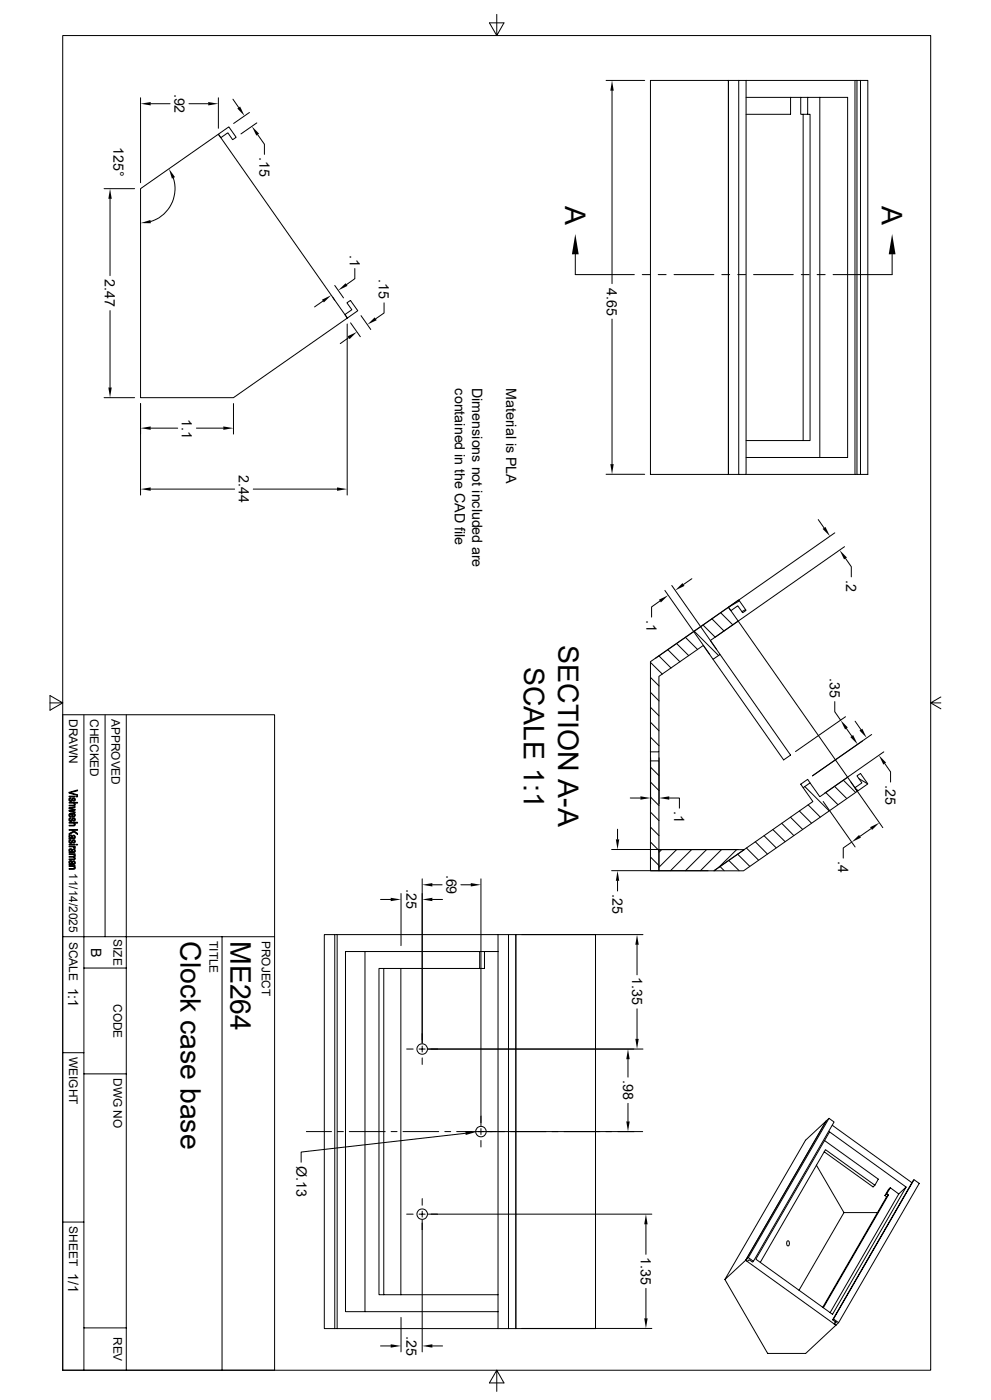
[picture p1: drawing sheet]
<svg xmlns="http://www.w3.org/2000/svg" width="297mm" height="420mm" viewBox="0 0 297 420" stroke-linecap="round" stroke-linejoin="round" font-family="sans-serif">
<g fill="none" stroke="#000" stroke-width=".3">
<path d="M18.8 10.7h260.1v400.4h-260.1zM148.9 4.3v6.4l2.1-3.8h-4.3l2.2 3.8M42.1 29.3v25.5M45.2 31.1h5.8M56.6 31.1h5.8M65.4 29.3v9.2M69.8 29.8l1.7 2.5M74.8 33.7l-4.8 3.3M77 36.9l-4.8 3.3M181.7 24.1h11.5M183.4 27.2v57.9M194.9 24.1h23.4v118.2h-23.4z"/>
<path d="M221.4 24.1h2.2v118.2h-2.2zM221.4 24.1h-3.1v118.2h3.1M223.6 29.2h30.4v108h-30.4M223.6 24.1h32.6M236.9 29.2v5.1h-13.3M240 29.2v5.1h2.1v-5.1M240.7 34.3v97.9M242.1 34.3h.7v97.9h-19.2M245.7 29.2v108M256.8 24.1h1.1v118.2h-1.1zM256.8 24.1h-.6v118.2h.6M257.9 24.1h2.2v118.2h-2.2"/>
<path d="M31.2 56.6h9.1M33 59.6v23.1M42.1 56.6l23.3-16.3 38.7 55.1-34.1 23.9h-27.9zM51.9 53.4a10.3 10.3 0 0 1-6.8 13.1M65.4 40.3l3.2-2.2 2.2 3.1-1.1 .7-1.4-2.1-2.1 1.5zM77.2 40.4l2 2.9v3M172.4 76.3v6.1h17.7M267.4 76.3v6.1h-17.7M33 93.2v23M96.8 90.3l-2.5 1.8M99.7 89.2l.6 .8M100.3 85.6l2.7 3.8"/>
<path d="M104 90.8l1-.7 2.2 3.1-3.1 2.2-.7-1 2.1-1.5zM104.1 97.2v51.3M105.1 96.9l2.9 4.1M106.3 80.6v3l-2.5 1.8M108.2 94.7l2.9 4.1M115.1 90.8v3.1l-2.5 1.7M183.4 95.7v43.5M192.5 82.4h2.4M197.3 82.4h2.3M202 82.4h12M216.3 82.4h2.4M221.1 82.4h2.4"/>
<path d="M225.8 82.4h11.9M240.2 82.4h2.3M244.9 82.4h2.4M31.2 119.3h9.1M104.5 101.3l-2.5 1.8M42.1 121.1v27.4M45.2 128.4h8.1M58.9 128.4h8M70 121.1v9.1M45.2 146.7h25.1M75.9 146.7h25.1M181.7 142.3h11.5"/>
<path d="M223.6 142.3h32.6M245.2 155.9l1.8 2.5M250.2 159.9l-53.7 37.6M199.3 177.1l13.4 19.2M201.3 175.6l13.5 19.3M207.3 173.6l-2.4 1.7M253.1 164l-38.8 27.1-3.6-3.6M253.4 167.5l1.7 2.5v3.1M194.9 198.5l23.4-16.3 2.9 4.1-8.3 5.9 2.9 4.1-2.1 1.5-2.9-4.2-13.3 9.3v22.7h-2.6zM195 198.8l3.5 3.4M197.5 196.8l3.6 3.6M197.8 180.3l-2.5 1.8v3"/>
<path d="M200.2 194.9l3.6 3.6M202.8 193l3.6 3.7M205.4 191.2l3.7 3.7M208.1 189.4l7.2 7.2M213.4 185.6l3.6 3.7M215.8 196.3l21.1 30.2-2 1.5-21.2-30.2M216 183.8l3.6 3.7M218.3 182.2l3.1-2.2 2.2 3.1-1 .7-1.5-2.1-2.1 1.5zM221.2 186.3l32.8 46.9M221.6 180.3l-3.3 1.9M223.4 182.9l-1.1 .6M15 210.9h3.8l-3.8-2.2v4.4l3.8-2.2"/>
<path d="M18.8 214.4h63.5v196.7h-63.5zM25.1 214.4v196.7M31.5 214.4v66.6M37.8 214.4v196.7M195 203.2l2.5 2.6M195 207.7l2.5 2.6M195 212.2l2.5 2.6M195 216.7l2.5 2.5M250.2 210.5v3l1.7 2.5M253.4 215l-15 10.5M253.7 218.5l1.6 2.3M256.3 216.4l1.7 2.5"/>
<path d="M278.9 210.9l3.1 1.7M282 209.1l-3.1 1.8h3.1M188.9 239.4h3M194.9 228.3h2.6v32.9h-2.6zM194.9 225.6v2.7M195 221.2l2.5 2.5M195 230.2l2.5 2.5M195 234.7l2.5 2.5M195 239.1l2.5 2.6M195 227.3v13.9M197.5 225.6v2.7M197.5 227.3v13.9"/>
<path d="M200.6 239.4h3v3M241.2 235.9l7.3 7.3M242.8 234.9l-.7-1.1-2.1 1.4 .7 1.1M247.5 237.7l3.6 3.7M250.1 235.9l3.6 3.6M252.8 234.1l3.6 3.6M255 234.6l9.6 13.7M256.5 236.8l.7 .4M256.8 232.7l1.1-.7 2.2 3.2-3.1 2.2-.8-1.1 2.1-1.4zM257.4 233.6l2.6 1.5M261.2 220.3l-17.7 12.4 15-10.4M264.9 225.6l-17.8 12.4"/>
<path d="M265.2 229.1l1.7 2.5v3M183.3 254.8h38M185.1 248.8v3M195 243.7l2.5 2.5M195 248.2l2.5 2.5M195 252.6l2.5 2.6M195 257.1l2.5 2.6M197.5 254.9h25.6l-9.1 6.3h-16.5zM198.3 254.8l-.8 .9M202.8 254.8l-5.3 5.3M207.3 254.8l-6.3 6.4M211.8 254.8l-6.4 6.4"/>
<path d="M215.8 259.9l1.2 1.3M216.3 254.8l-6.4 6.4M218.4 258.1l3.1 3.1M220.8 254.8l-5.3 5.3M221.1 256.2l3.6 3.7M223.7 254.4l3.6 3.6M226.4 252.5l3.6 3.7M229 250.7l3.6 3.6M231.6 248.8l3.7 3.7M234.3 247l3.6 3.7M236.9 245.2l3.6 3.6M239.6 243.3l3.6 3.6"/>
<path d="M242.2 241.4l3.6 3.7M246.7 240.5l9.6 13.6M255.2 252.6l-2.5 1.8v3M261.1 248.6l-3.4 2.3M114 269.8h3.1M120.2 268.1v15.6M126.5 263.7v49.2M129.6 269.8h3M129.6 265.4h2.9M138.1 265.4h3M144.1 263.7v74M183.3 261.2h28.9"/>
<path d="M185.1 264.2v3.1M214 261.2l29.6-20.7-2.9-4.2 2.1-1.4 2.9 4.1 8.3-5.8 3 4.2-34.2 23.8zM18.8 281h63.5M25.1 290.4h12.7M66.5 281v130.1M97.2 280.4h3.1v118.2h-3.1zM100.3 280.4h.7v118.2M109.4 285.5v108M115 290.5v97.9M120.1 290.5v97.9M143.8 285.5v5h1.4v-5M143.8 290.5h-30.2v97.9h35.7"/>
<path d="M149.3 285.5h-45.8v108h45.8M149.3 280.4v118.2h-48.3M152.4 280.4h2.2v118.2h-2.2zM152.4 280.4h-51.4M154.6 280.4h23.9v118.2h-23.9zM156.3 280.4h36.4M190.9 283.4v9M18.8 315.8h6.3M121.9 314.7h1.9M125.6 314.7h1.8M126.5 313.8v1.8M126.5 317.4v1.9"/>
<path d="M128.3 314.7h64.4M188.2 317.8v5.3M190.9 302.6v9.1M25.1 322.2h12.7M91.8 339.5h7.6M101.1 339.5h1.8M104.7 339.5h10.7M117.2 339.5h1.8M120.8 339.5h10.7M133.3 339.5h1.8M136.9 339.5h55.7M139.5 340l-49.2 5.6v3.1"/>
<path d="M144.1 338.6v1.8M188.2 331v5.4M248.5 335.5l-.9 .8-24.1 41.8 .8-.8M248.5 335.5l1.5 1.1-24.2 41.8-1.5-1.1zM249.4 337.6l23.9 17.2M126.5 359.6v2M144.1 342.1v2M244.7 349.5l8.2 14.3M247.1 342.1l16.1 11.6-1 1.9-.5 .5-14.7-10.6M262.2 355.6l-14.8-10.7-19.5 33.8M265.2 358.6l.5 .4-19.1 33.2M265.8 358.1l.5 .4-19.5 33.8"/>
<path d="M266.3 358.5l-.6 .5M269.4 358.2l-20.6 35.6M271.6 356.1l-22.1 38.2-23-16.6 22.1-38.1 23 16.5-2.2 2.1-2.6-1.9-.5 .5-1.1 1.8 .6-.5 1-1.8M273.9 353.9l1.6 1.1-24.2 41.8-.8 .8M273.9 353.9l-24.3 42zM18.8 366.6h6.3M121.9 364.2h1.9M125.6 364.2h1.8M126.5 363.3v1.8M126.5 366v39.6M128.3 364.2h67.1M193.6 367.3v9"/>
<path d="M225.8 378.4l-.2 .2-1.1-.7-.5 .5-.5-.3 27 19.5M236 372.3a.68 .68 0 0 1 .7 .4 .68 .68 0 0 1-.2 .8l-.1 .2a.68 .68 0 0 1-.7-.4 .68 .68 0 0 1 .1-.8zM263 363.8h-10.1l-13.4 23.3M25.1 398.4h12.7M100.3 398.6h.7M120.2 395.2v10.4M149.3 398.6h3.1M156.3 398.5h39.1M193.6 386.5v9M217.3 383.8l6.2-5.7 24.1-41.8-6.2 5.8-24.1 41.7 12.8 22.2h11.4l9-8.4M249.6 395.9l1 .8-.6 .5 .4-.7M249.8 395.7l1.5 1.1"/>
<path d="M250 397.2l.5 .4M114 403.8h3.1M129.6 403.8h3M148.9 411.1l-2.2 3.8h4.3l-2.1-3.8v6.3"/>
<circle cx="126.6" cy="314.7" r="1.57"/>
<circle cx="144.2" cy="339.5" r="1.57"/>
<circle cx="126.6" cy="364.2" r="1.57"/>
</g>
<g fill="#000" stroke="#000" stroke-width=".3">
<path d="M20.9 239.4l.4-.1v.3l-.4 .3z" fill-rule="evenodd"/>
<path d="M20.8 239.5l.1 .4a.33 .33 0 0 0 .4 .3 .33 .33 0 0 0 .2-.5l.6-.3h.2v.5a.29 .29 0 0 0-.4-.3 .29 .29 0 0 0-.1 .4l-.3 .4h-.6l-.2-.3z" fill-rule="evenodd"/>
<path d="M20.7 238.8h1.8v.3h-1.8z" fill-rule="evenodd"/>
<path d="M22.3 239.4l.3 .3a.35 .35 0 0 1-.1 .5 .35 .35 0 0 1-.5 0l.3-.3z" fill-rule="evenodd"/>
<path d="M20.7 237.7l2.5 .7v.2l-2.5-.7z" fill-rule="evenodd"/>
<path d="M20.7 237.7l2.5-.7v.2l-2.2 .6z" fill-rule="evenodd"/>
<path d="M22.9 238.8h.3v.3h-.3z" fill-rule="evenodd"/>
<path d="M20.9 251v.4z" fill-rule="evenodd"/>
<path d="M20.9 255.1v.5z" fill-rule="evenodd"/>
<path d="M20.9 258.7v.4z" fill-rule="evenodd"/>
<path d="M20.7 244.2l.2-.1v.5l.4 .3v.2l-.6-.3z" fill-rule="evenodd"/>
<path d="M20.9 245.4l.4-.1v.2l-.4 .4z" fill-rule="evenodd"/>
<path d="M20.9 252l.4-.1v.2l-.4 .4z" fill-rule="evenodd"/>
<path d="M20.8 250.6h.7v.7a.37 .37 0 0 0-.1-.5 .37 .37 0 0 0-.5 .2v.4l-.2-.3z" fill-rule="evenodd"/>
<path d="M20.8 254.7h.7v.7a.38 .38 0 0 0-.1-.5 .38 .38 0 0 0-.5 .2v.4l-.2-.2z" fill-rule="evenodd"/>
<path d="M20.7 258.4l.8-.1 .1 .8-.1-.1a.36 .36 0 0 0-.2-.5 .36 .36 0 0 0-.4 .2v.4z" fill-rule="evenodd"/>
<path d="M20.7 250.1l1.3-.7 .2 .2-1.5 .8z" fill-rule="evenodd"/>
<path d="M20.9 244.1l1.1-.2 .3 .2v.4l-.5-.4v1l-.3 .1v-1.1l-.5 .2-.1 .3z" fill-rule="evenodd"/>
<path d="M20.8 245.5l.1 .4a.34 .34 0 0 0 .5 .3 .34 .34 0 0 0 .1-.5l.7-.3 .1 .5a.29 .29 0 0 0-.3-.3 .29 .29 0 0 0-.2 .4 .57 .57 0 0 1-.9 .4 .57 .57 0 0 1-.1-.9z" fill-rule="evenodd"/>
<path d="M22 250.5l.3 .1v.5z" fill-rule="evenodd"/>
<path d="M20.8 252.1l.1 .4a.31 .31 0 0 0 .4 .3 .31 .31 0 0 0 .2-.5l.3-.3 .4-.1 .1 .5a.33 .33 0 0 0-.4-.2 .33 .33 0 0 0-.2 .5l-.3 .3-.5-.1-.2-.3z" fill-rule="evenodd"/>
<path d="M22 254.6l.3 .2v.4l-.3-.3z" fill-rule="evenodd"/>
<path d="M20.7 256.9l1.5-.1 .1 .7-.4-.4h-1.2z" fill-rule="evenodd"/>
<path d="M22 258.2l.3 .1v.5z" fill-rule="evenodd"/>
<path d="M22.3 256.3v.4z" fill-rule="evenodd"/>
<path d="M22.3 259.9v.4z" fill-rule="evenodd"/>
<path d="M20.7 242.4l1.8-.4v.2l-1.4 .3z" fill-rule="evenodd"/>
<path d="M20.7 243.1l1.4-.2 .4 .1-1.4 .2z" fill-rule="evenodd"/>
<path d="M20.7 243.1l1.8 .5v.2l-1.8-.4z" fill-rule="evenodd"/>
<path d="M20.7 253.3h1.8v.2h-1.8z" fill-rule="evenodd"/>
<path d="M20.7 242.4l1.8 .4v.2l-1.8-.4z" fill-rule="evenodd"/>
<path d="M20.7 253.8h1.8v.2h-.3v.3l-.4-.3h-1.1z" fill-rule="evenodd"/>
<path d="M20.7 256.1h1.8v.2h-.2v.2l-1.6-.2z" fill-rule="evenodd"/>
<path d="M20.7 259.7h1.8v.2h-.2v.2l-1.6-.2z" fill-rule="evenodd"/>
<path d="M20.7 241.6l1.4-.1 .2-.6 .3 .3-.4 .6h-1.5z" fill-rule="evenodd"/>
<path d="M21.8 244.1v.8l.5-.2v-.6l.2 .1 .1 .4-.3 .4-.5 .1z" fill-rule="evenodd"/>
<path d="M22.3 245.4l.3 .6-.5 .4z" fill-rule="evenodd"/>
<path d="M20.7 247.6l1.4-.1 .2-.6 .3 .3-.5 .6h-1.4z" fill-rule="evenodd"/>
<path d="M20.9 251.1l.7 .3v-.7l.1 .1a.34 .34 0 0 0 .1 .6 .34 .34 0 0 0 .5-.3v-.5l.3 .4-.2 .5-1.7 .2z" fill-rule="evenodd"/>
<path d="M22.3 252l.3 .6-.5 .3z" fill-rule="evenodd"/>
<path d="M22.2 254l.4 .3-.1 .3-.3-.1z" fill-rule="evenodd"/>
<path d="M20.9 255.3l.7 .2v-.7l.1 .2a.34 .34 0 0 0 .1 .5 .34 .34 0 0 0 .5-.3l.1-.4 .2 .3-.2 .6-1.7 .1z" fill-rule="evenodd"/>
<path d="M20.7 257.7h1.4l.2-.6 .2 .2a.47 .47 0 0 1-.1 .5 .47 .47 0 0 1-.5 .1h-1.2z" fill-rule="evenodd"/>
<path d="M22.3 256.3l.3 .5-.4 .3z" fill-rule="evenodd"/>
<path d="M20.9 258.8l.7 .3v-.7l.1 .1a.34 .34 0 0 0 .1 .6 .34 .34 0 0 0 .5-.3v-.5l.3 .4-.2 .5-1.7 .2z" fill-rule="evenodd"/>
<path d="M20.7 240.7h2.5v.2h-.9v.4l-.2-.3-1.4-.1z" fill-rule="evenodd"/>
<path d="M20.7 246.7h2.5v.2h-.9v.4l-.3-.4h-1.3z" fill-rule="evenodd"/>
<path d="M21.5 249.1h.5l1.2 .9v.4z" fill-rule="evenodd"/>
<path d="M20.7 248.8h2.5v.3h-2.5z" fill-rule="evenodd"/>
<path d="M22.9 253.3h.3v.2h-.3z" fill-rule="evenodd"/>
<path d="M20.7 260.6l1.4-.1 .2-.6 .1 .1a.5 .5 0 0 1 0 .7 .5 .5 0 0 1-.6 .1h-1.1z" fill-rule="evenodd"/>
</g>
<g fill="#000">
<path d="M42.1 31.1l3.1-.5v1zM62.4 30.6l3 .5-3 .5zM71.1 32.6l.9-.6 1.3 2.8zM183.4 24.1l.5 3.1h-1zM33 56.6l.5 3h-1zM50.6 50.6l1.9 2.5-1 .5zM75.5 37.9l2.1 2.2-.8 .6zM42.1 66.9l3-.9 .1 1zM172.4 70.2l1 6.1h-2zM267.4 70.2l1 6.1h-2zM96.5 89.9l2.8-1.3-2.2 2.1zM101.3 87.1l2.3-2.1 .5 .8z"/>
<path d="M110.1 97.4l2.2-2.2 .6 .9zM32.5 116.2h1l-.5 3.1zM104.2 100.9l2.8-1.3-2.2 2.1zM42.1 128.4l3.1-.5v1zM66.9 127.9l3.1 .5-3.1 .5zM182.9 139.2h1l-.5 3.1zM42.1 146.7l3.1-.5v1zM101 146.2l3.1 .5-3.1 .5zM246.5 158.7l.9-.6 1.4 2.8zM202.4 177.1l2.2-2.2 .5 .9zM251.6 165l2.2 2.3-.8 .5zM197.5 179.9l2.8-1.3-2.2 2.1z"/>
<path d="M251.9 216l2.2 2.2-.8 .6zM257.6 219.2l.8-.6 1.4 2.8zM191.9 238.9l3.1 .5-3.1 .5zM197.5 239.4l3.1-.5v1zM254.8 221.1l.9-.6 1.3 2.8zM263.4 226.6l2.2 2.2-.8 .6zM184.6 251.8h1l-.5 3zM255.2 252.6l2.3-2.1 .5 .8zM260.8 248.2l2.8-1.4-2.2 2.2zM117.1 269.3l3.1 .5-3.1 .5zM126.5 269.8l3.1-.5v1zM126.5 265.4l3.1-.5v1z"/>
<path d="M141.1 264.9l3 .5-3 .5zM185.1 261.2l.5 3h-1zM190.9 280.4l.5 3h-1zM188.2 314.7l.5 3.1h-1zM190.4 311.7h1l-.5 3zM187.7 336.4h1l-.5 3.1zM139.5 339.5l3 .1-2.9 .9zM193.6 364.2l.5 3.1h-1zM193.1 395.5h1l-.5 3zM117.1 403.3l3.1 .5-3.1 .5zM126.5 403.8l3.1-.5v1z"/>
</g>
<g font-size="8.5">
<text x="169.4" y="61.9" transform="rotate(90 169.4 61.9)">A</text>
<text x="264.3" y="61.9" transform="rotate(90 264.3 61.9)">A</text>
<text x="167.3" y="193.5" transform="rotate(90 167.3 193.5)">SECTION A-A</text>
<text x="157" y="200.1" transform="rotate(90 157 200.1)">SCALE 1:1</text>
<text x="54.1" y="282.3" transform="rotate(90 54.1 282.3)">Clock case base</text>
<text x="69.1" y="282.3" transform="rotate(90 69.1 282.3)">ME264</text>
</g>
<g font-size="4.3">
<text x="52.3" y="28.1" transform="rotate(90 52.3 28.1)">.92</text>
<text x="34" y="44.1" transform="rotate(90 34 44.1)">125°</text>
<text x="77.8" y="47.2" transform="rotate(90 77.8 47.2)">.15</text>
<text x="104.8" y="76.5" transform="rotate(90 104.8 76.5)">.1</text>
<text x="31.5" y="83.8" transform="rotate(90 31.5 83.8)">2.47</text>
<text x="113.6" y="83.8" transform="rotate(90 113.6 83.8)">.15</text>
<text x="181.9" y="86.3" transform="rotate(90 181.9 86.3)">4.65</text>
<text x="136.4" y="116.5" transform="rotate(90 136.4 116.5)">contained in the CAD file</text>
<text x="141.5" y="116.4" transform="rotate(90 141.5 116.4)">Dimensions not included are</text>
<text x="151.7" y="116.4" transform="rotate(90 151.7 116.4)">Material is PLA</text>
<text x="54.5" y="125.6" transform="rotate(90 54.5 125.6)">1.1</text>
<text x="71.6" y="142.6" transform="rotate(90 71.6 142.6)">2.44</text>
<text x="253.6" y="173.9" transform="rotate(90 253.6 173.9)">.2</text>
<text x="193.8" y="186" transform="rotate(90 193.8 186)">.1</text>
<text x="248.7" y="203.5" transform="rotate(90 248.7 203.5)">.35</text>
<text x="265.4" y="235.5" transform="rotate(90 265.4 235.5)">.25</text>
<text x="202.1" y="243.3" transform="rotate(90 202.1 243.3)">.1</text>
<text x="133.8" y="262.4" transform="rotate(90 133.8 262.4)">.69</text>
<text x="251.2" y="258.3" transform="rotate(90 251.2 258.3)">.4</text>
<text x="121.8" y="266.7" transform="rotate(90 121.8 266.7)">.25</text>
<text x="183.6" y="268.2" transform="rotate(90 183.6 268.2)">.25</text>
<text x="27.3" y="284.3" transform="rotate(90 27.3 284.3)">B</text>
<text x="189.4" y="293.2" transform="rotate(90 189.4 293.2)">1.35</text>
<text x="20.4" y="296.2" transform="rotate(90 20.4 296.2)">1:1</text>
<text x="186.7" y="324" transform="rotate(90 186.7 324)">.98</text>
<text x="88.8" y="349.8" transform="rotate(90 88.8 349.8)">Ø.13</text>
<text x="192.1" y="377.1" transform="rotate(90 192.1 377.1)">1.35</text>
<text x="20.4" y="381.8" transform="rotate(90 20.4 381.8)">1/1</text>
<text x="121.8" y="400.7" transform="rotate(90 121.8 400.7)">.25</text>
</g>
<g font-size="3.6">
<text x="20.7" y="215.7" transform="rotate(90 20.7 215.7)">DRAWN</text>
<text x="27.1" y="215.7" transform="rotate(90 27.1 215.7)">CHECKED</text>
<text x="33.4" y="215.7" transform="rotate(90 33.4 215.7)">APPROVED</text>
<text x="20.7" y="262" transform="rotate(90 20.7 262)">11/14/2025</text>
<text x="34" y="281.7" transform="rotate(90 34 281.7)">SIZE</text>
<text x="20.7" y="282.5" transform="rotate(90 20.7 282.5)">SCALE</text>
<text x="62.7" y="282.3" transform="rotate(90 62.7 282.3)">TITLE</text>
<text x="78.5" y="282.3" transform="rotate(90 78.5 282.3)">PROJECT</text>
<text x="34" y="301.2" transform="rotate(90 34 301.2)">CODE</text>
<text x="20.7" y="317.1" transform="rotate(90 20.7 317.1)">WEIGHT</text>
<text x="34" y="323.4" transform="rotate(90 34 323.4)">DWG NO</text>
<text x="20.7" y="367.9" transform="rotate(90 20.7 367.9)">SHEET</text>
<text x="34" y="401.1" transform="rotate(90 34 401.1)">REV</text>
</g>
</svg>
